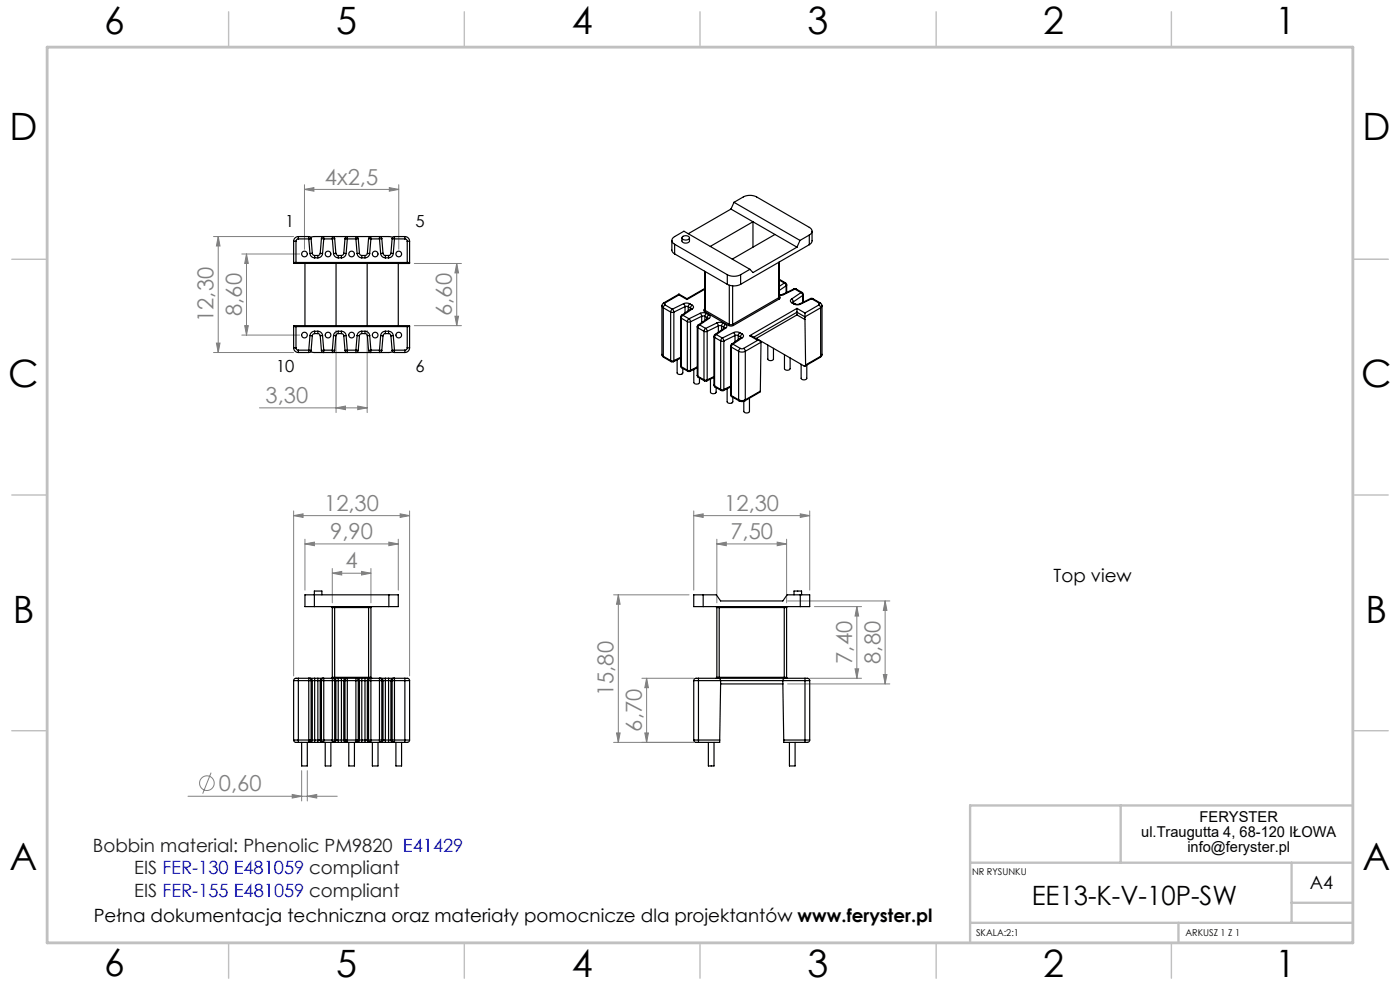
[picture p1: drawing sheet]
<svg xmlns="http://www.w3.org/2000/svg" width="297mm" height="210mm" viewBox="0 0 297 210" stroke-linecap="round" stroke-linejoin="round" font-family="sans-serif">
<g fill="none" stroke="#808080" stroke-width=".21">
<path d="M64.6 39.2v13.7M82.6 39.8l2 .4-2 .4zM84.6 39.2v13.7M45.3 50.2h17M46.3 50.2l.4 2h-.8zM46.3 50.2v24.6M51.3 53.9h12.3M52.3 53.9l.4 2h-.8zM52.3 53.9v17.2M64.6 40.2l2-.4v.8zM64.6 40.2h20M87.9 55.9h10"/>
<path d="M96.9 55.9l.4 2h-.8zM96.9 55.9v13.2M45.3 74.8h17M45.9 72.8h.8l-.4 2zM51.3 71.1h12.3M51.9 69.1h.8l-.4 2zM71.3 70.1v17.4M77.9 70.1v17.4M87.9 69.1h10M96.5 67.1h.8l-.4 2zM55 86.5h22.9M71.3 86.5l2-.4v.8z"/>
<path d="M75.9 86.1l2 .4-2 .4zM62.3 109.4l2-.4v.8zM62.3 108.4v35M62.3 109.4h24.6M64.7 115.4l2-.4v.8zM64.7 114.4v10.8M64.7 115.4h19.8M82.5 115l2 .4-2 .4zM84.5 114.4v10.8M84.9 109l2 .4-2 .4zM86.9 108.4v35M147.2 109.4l2-.4v.8z"/>
<path d="M147.2 109.4h24.6M147.2 108.4v16.8M152.1 115.4l2-.4v.8zM152.1 115.4h14.8M152.1 114.4v13.5M164.9 115l2 .4-2 .4zM166.9 114.4v13.5M169.8 109l2 .4-2 .4zM171.8 108.4v16.8M70.5 121.6l2-.4v.8zM70.5 120.6v7.3M70.5 121.6h8.2"/>
<path d="M76.7 121.2l2 .4-2 .4zM78.7 120.6v7.3M130.2 126.2h16M131.2 126.2l.4 2h-.8zM131.2 126.2v31.3M167.1 127.5h21.7M172.8 128.7h10M181.8 128.7l.4 2h-.8zM181.8 128.7v15.2M187.8 127.5l.4 2h-.8zM187.8 127.5v17.6M130.2 157.5h17"/>
<path d="M130.8 155.5h.8l-.4 2zM136.2 143.9h11M136.8 155.5h.8l-.4 2zM137.2 143.9l.4 2h-.8zM137.2 143.9v13.6M167.1 145.1h21.7M171.8 143.9h11M181.4 141.9h.8l-.4 2zM187.4 143.1h.8l-.4 2zM39.9 168.9h31.6M44.8 163.9l-1.8 4.4M62 168.5l2 .4-2 .4z"/>
<path d="M64 163.5v6.4M65.2 168.9l2-.4v.8zM65.2 163.5v6.4"/>
<circle cx="43.9" cy="166.1" r="1.56"/>
</g>
<path d="M287 55h7.5M287 144.8v55.2h-187.2" fill="none" stroke="#c0c0c0" stroke-width=".21"/>
<path d="M237.7 170.9v12.1M287 170.9h-81.2v29.1M205.8 195.8h81.2M205.8 183h81.2M250 195.8v4.2M274 183v12.8M274 191.5h13" fill="none" stroke="#c0c0c0" stroke-width=".5"/>
<g fill="none" stroke="#c0c0c0" stroke-width=".3">
<path d="M48.5 2.5v7.5M98.5 2.5v7.5M148.5 2.5v7.5M198.6 2.5v7.5M248.5 2.5v7.5M2.5 55h7.5M287 55h7.5M2.5 105h7.5M287 105h7.5M2.5 155h7.5M287 155h7.5M48.5 200v7.5"/>
<path d="M98.5 200v7.5M148.5 200v7.5M198.6 200v7.5M248.5 200v7.5"/>
</g>
<path d="M10 10h277v190h-277z" fill="none" stroke="#c0c0c0" stroke-width=".6"/>
<g fill="#808080">
<path d="M65.2 168.9l2-.4v.8zM62 168.5l2 .4-2 .4z"/>
<path d="M71.3 86.5l2-.4v.8zM75.9 86.1l2 .4-2 .4z"/>
<path d="M82.6 39.8l2 .4-2 .4zM64.6 40.2l2-.4v.8z"/>
<path d="M136.8 155.5h.8l-.4 2zM137.2 143.9l.4 2h-.8z"/>
<path d="M130.8 155.5h.8l-.4 2zM131.2 126.2l.4 2h-.8z"/>
<path d="M51.9 69.1h.8l-.4 2zM52.3 53.9l.4 2h-.8z"/>
<path d="M181.8 128.7l.4 2h-.8zM181.4 141.9h.8l-.4 2zM187.8 127.5l.4 2h-.8zM187.4 143.1h.8l-.4 2z"/>
<path d="M46.3 50.2l.4 2h-.8zM45.9 72.8h.8l-.4 2zM96.9 55.9l.4 2h-.8zM96.5 67.1h.8l-.4 2z"/>
<path d="M70.5 121.6l2-.4v.8zM76.7 121.2l2 .4-2 .4zM64.7 115.4l2-.4v.8zM82.5 115l2 .4-2 .4zM62.3 109.4l2-.4v.8zM84.9 109l2 .4-2 .4z"/>
<path d="M152.1 115.4l2-.4v.8zM164.9 115l2 .4-2 .4zM147.2 109.4l2-.4v.8zM169.8 109l2 .4-2 .4z"/>
</g>
<g fill="none" stroke="#000" stroke-width=".25">
<path d="M62.3 51.2h.5M62.3 51.2v4.7h24.6M62.8 55.7h-.5M62.8 55.7h23.6M62.8 51.2v4.5M63.3 50.7l-.4 .1-.1 .4M63.3 50.2v.5M63.3 50.2a1 1 0 0 0-1 1M63.3 50.7h2.2M63.3 50.2h2.2M64.7 55.9v13.2M65.5 50.2v.5"/>
<path d="M65.5 50.2l.3 .1 .2 .3M65.5 50.7l.3 3.1M65.8 53.8a1 1 0 0 0 1 .9M65.9 50.4l.8-.2h15.8l.8 .2M66 50.6l-.5 .1M66 50.6l.3 3.1M66.3 53.7l.1 .4 .4 .1M66.3 53.7l-.5 .1M66.8 54.2v.5M66.8 54.7h.6M66.8 54.2h.6M67.4 54.2v.5"/>
<path d="M67.9 53.7l.5 .1M67.9 53.7l-.1 .4-.4 .1M68.2 50.6l.1-.3 .4-.1v.5M68.2 50.6l.5 .1M68.2 50.6l-.3 3.1M68.4 53.8a1 1 0 0 1-1 .9M68.7 50.7h1.8M68.7 50.7l-.3 3.1M70.5 50.7l.3 3.1M70.8 53.8a1 1 0 0 0 1 .9M71 50.6l-.5 .1M71 50.6l-.2-.3-.3-.1v.5"/>
<path d="M71 50.6l.3 3.1M71.3 53.7l.1 .4 .4 .1M71.3 53.7l-.5 .1M71.3 55.9v13.2M71.8 54.2v.5M71.8 54.7h.6M71.8 54.2h.6M72.4 54.2v.5M72.9 53.7l.5 .1M72.9 53.7l-.1 .4-.4 .1M73.2 50.6l.1-.3 .4-.1v.5M73.2 50.6l.5 .1"/>
<path d="M73.2 50.6l-.3 3.1M73.4 53.8a1 1 0 0 1-1 .9M73.7 50.7h1.8M73.7 50.7l-.3 3.1M75.5 50.7l.3 3.1M75.8 53.8a1 1 0 0 0 1 .9M76 50.6l-.5 .1M76 50.6l-.2-.3-.3-.1v.5M76 50.6l.3 3.1M76.3 53.7l.1 .4 .4 .1M76.3 53.7l-.5 .1M76.8 54.2v.5"/>
<path d="M76.8 54.7h.6M76.8 54.2h.6M77.4 54.2v.5M77.9 55.9v13.2M77.9 53.7l.5 .1M77.9 53.7l-.1 .4-.4 .1M78.2 50.6l.1-.3 .4-.1v.5M78.2 50.6l.5 .1M78.2 50.6l-.3 3.1M78.4 53.8a1 1 0 0 1-1 .9M78.7 50.7h1.8M78.7 50.7l-.3 3.1"/>
<path d="M80.5 50.7l.3 3.1M80.8 53.8a1 1 0 0 0 1 .9M81 50.6l-.5 .1M81 50.6l-.2-.3-.3-.1v.5M81 50.6l.3 3.1M81.3 53.7l.1 .4 .4 .1M81.3 53.7l-.5 .1M81.8 54.2v.5M81.8 54.7h.6M81.8 54.2h.6M82.4 54.2v.5M82.9 53.7l.5 .1"/>
<path d="M82.9 53.7l-.1 .4-.4 .1M83.2 50.6l.5 .1M83.2 50.6l-.3 3.1M83.4 53.8a1 1 0 0 1-1 .9M83.7 50.2v.5M83.7 50.2l-.4 .1-.1 .3M83.7 50.7h2.2M83.7 50.7l-.3 3.1M83.7 50.2h2.2M84.5 55.9v13.2M85.9 50.7l.3 .1 .2 .4M85.9 50.2v.5"/>
<path d="M85.9 50.2a1 1 0 0 1 1 1M86.4 55.7h.5M86.4 51.2h.5M86.4 51.2v4.5M86.9 55.9h.1M86.9 51.2v4.7M142.5 51v2.1l.6 .8M143.1 51.8a.86 .86 0 0 1-.6-.8 .86 .86 0 0 1 .6-.8l2-1.2 14 8.1M143.1 51.8l11.2 6.5M143.1 53.9l11.2 6.4M143.1 51.8v2.1M144.7 50.5v.6a.92 .92 0 0 0 1.6 0v-.6"/>
<path d="M144.8 50.2l.4-.2a.69 .69 0 0 1 1 .6 .92 .92 0 0 1-1.5-.2zM149.5 57.5v8.2l.1 .2M149.6 57.6v8.3M150.7 52.3l9-5.3v5.4M154.3 58.3a3.1 3.1 0 0 0 2.8 0M154.3 58.3v2M155.1 44.3l14 8.1M155.1 44.3l-9.1 5.3M155.7 42.9l2-1.1a3.1 3.1 0 0 1 2.8 0l11.2 6.4a.86 .86 0 0 1 .6 .8 .86 .86 0 0 1-.6 .9M155.7 42.9l-.6 1.4M155.7 42.9l14 8.1M157.1 58.3v2"/>
<path d="M159.1 57.1l-2 1.2M164.4 49.7l-9.1 5.3M165.2 55.7v7.5M165.3 55.6v7.4l-.1 .2M165.3 59.2l1.3 .8M165.3 59.4l1.1 .6M169.1 52.4l-9.4 5.4-.6-.7M169.7 51l-.6 1.4M171.7 49.9l-2 1.1M171.7 49.9v2M171.7 51.9l-14.6 8.4M172.3 49v2.2l-.6 .7"/>
<path d="M62.3 69.3h.5M62.3 73.8a1 1 0 0 0 1 1M62.3 73.8h.5M62.3 73.8v-4.7h24.6v4.7M62.8 73.8l.1 .3 .4 .2M62.8 69.3h23.6M62.8 69.3v4.5M63.3 74.3v.5M63.3 74.3h2.2M63.3 74.8h2.2M65.5 74.3h.5M65.5 74.3v.5"/>
<path d="M65.8 71.2h.5M65.8 71.2l-.3 3.1M65.9 74.6l.8 .2h15.8l.8-.2M66 74.3l-.2 .3-.3 .2M66.3 71.2l-.3 3.1M66.8 70.3a1 1 0 0 0-1 .9M66.8 70.3v.5M66.8 70.8l-.4 .1-.1 .3M66.8 70.3h.6M66.8 70.8h.6M67.4 70.3a1 1 0 0 1 1 .9M67.4 70.8l.4 .1 .1 .3"/>
<path d="M67.4 70.3v.5M67.9 71.2l.3 3.1M68.4 71.2h-.5M68.4 71.2l.3 3.1M68.7 74.3v.5l-.4-.2-.1-.3M68.7 74.3h-.5M68.7 74.3h1.8M70.5 74.3h.5M70.5 74.3v.5l.3-.2 .2-.3M70.8 71.2h.5M70.8 71.2l-.3 3.1M71.3 71.2l-.3 3.1"/>
<path d="M71.8 70.3a1 1 0 0 0-1 .9M71.8 70.3v.5M71.8 70.8l-.4 .1-.1 .3M71.8 70.3h.6M71.8 70.8h.6M72.4 70.3a1 1 0 0 1 1 .9M72.4 70.8l.4 .1 .1 .3M72.4 70.3v.5M72.9 71.2l.3 3.1M73.4 71.2h-.5M73.4 71.2l.3 3.1M73.7 74.3v.5l-.4-.2-.1-.3"/>
<path d="M73.7 74.3h-.5M73.7 74.3h1.8M75.5 74.3h.5M75.5 74.3v.5l.3-.2 .2-.3M75.8 71.2h.5M75.8 71.2l-.3 3.1M76.3 71.2l-.3 3.1M76.8 70.3a1 1 0 0 0-1 .9M76.8 70.3v.5M76.8 70.8l-.4 .1-.1 .3M76.8 70.3h.6M76.8 70.8h.6"/>
<path d="M77.4 70.3a1 1 0 0 1 1 .9M77.4 70.8l.4 .1 .1 .3M77.4 70.3v.5M77.9 71.2l.3 3.1M78.4 71.2h-.5M78.4 71.2l.3 3.1M78.7 74.3v.5l-.4-.2-.1-.3M78.7 74.3h-.5M78.7 74.3h1.8M80.5 74.3h.5M80.5 74.3v.5l.3-.2 .2-.3M80.8 71.2h.5"/>
<path d="M80.8 71.2l-.3 3.1M81.3 71.2l-.3 3.1M81.8 70.3a1 1 0 0 0-1 .9M81.8 70.3v.5M81.8 70.8l-.4 .1-.1 .3M81.8 70.3h.6M81.8 70.8h.6M82.4 70.3a1 1 0 0 1 1 .9M82.4 70.8l.4 .1 .1 .3M82.4 70.3v.5M82.9 71.2l.3 3.1M83.2 74.3l.1 .3 .4 .2"/>
<path d="M83.4 71.2h-.5M83.4 71.2l.3 3.1M83.7 74.3v.5M83.7 74.3h-.5M83.7 74.3h2.2M83.7 74.8h2.2M85.9 74.3v.5M86.4 73.8h.5M86.4 73.8l-.2 .3-.3 .2M86.4 69.3v4.5M86.9 69.3h-.5M86.9 73.8a1 1 0 0 1-1 1"/>
<path d="M140.4 64.9l.3 .4M140.4 75.2l.3 .4M140.4 64.9v10.3M140.4 75.2l.4 .6M140.7 75.6l.1 .2M140.7 65.3l1.6 .9M140.7 75.6l1.6 .9M140.7 65.3v10.3M140.8 64.2l.3 .1M140.8 64.2l-.4 .7M140.8 75.8l1.6 .9M141.1 64.3l-.2 .2 .2 .2"/>
<path d="M141.1 64.7l-.4 .6M141.1 64.7l1.5 .9M142.3 66.2h.7M142.3 76.5h.7M142.3 76.5l.1 .2M142.3 66.2v10.3M142.4 76.7h.4M142.6 65.6l-.3 .6M142.6 65.6l.4 .6M143 76.5l-.2 .2M143 66.2v10.3M143.7 76.3v2.8a.69 .69 0 0 0 1.2 0v-1"/>
<path d="M144 62.4v.2M144 62.4l-3.2 1.8M144 62.4l1.7 1M144 62.6l1.7 .9M144 62.6l-2.9 1.7M144.4 77.6l.2 .4M144.4 67.3l.1 .2M144.4 77.6l.1 .2M144.4 67.3v10.3M144.4 76l-1.6 .7M144.4 75.8l-1.4 .7M144.5 77.8l.1 .2"/>
<path d="M144.5 67.5l1.3 .7M144.5 77.8l1.3 .7M144.5 67.5v10.3M144.6 66.9l-.2 .4M144.6 66.9h.3M144.6 78l1.3 .8M144.9 66.9l-.4 .6M144.9 66.9l1.3 .7M145 64.4l.7-.1 .7 .2M145 64.4l.3 .6M145 64.4l-2.4 1.2M145.3 65l.7 .1"/>
<path d="M145.3 65l-2.3 1.2M145.3 65v1.4M145.7 63.4v.1M145.8 68.2l.7 .1M145.8 78.5h.7M145.8 78.5l.1 .3M145.8 68.2v10.3M145.9 78.8h.5M146 65.1l.5 .2M146 65.1v.8M146.2 67.6l-.4 .6M146.2 67.6l.3 .7"/>
<path d="M146.4 64.5l-.4 .6M146.4 64.5l.4 .2M146.5 65.3l.1 .2M146.5 65.3v.3M146.5 78.5l-.1 .3M146.5 68.3v10.2M146.6 65.5h.3M146.6 65.5l-2 1.4M146.8 64.7a.42 .42 0 0 1 .3 .4 .42 .42 0 0 1-.2 .4M146.8 64.7l-.3 .6M146.9 65.5l-2 1.4M147.2 78.4v2.7a.69 .69 0 0 0 1.2 0v-.9"/>
<path d="M147.9 79.6l.3 .5M147.9 69.3l.2 .2M147.9 79.6l.2 .2M147.9 69.3v10.3M147.9 78l-1.5 .8M147.9 77.8l-1.4 .7M148.1 79.8l.1 .3M148.1 69.5l1.2 .8M148.1 79.8l1.2 .8M148.1 69.5v10.3M148.1 68.9l-.2 .4M148.1 68.9h.3"/>
<path d="M148.4 68.9l-.3 .6M148.4 68.9l1.3 .8M148.5 66.5l.7-.2 .7 .2M148.5 66.5l.4 .6M148.5 66.5l-2.3 1.1M148.9 67.1h.6M148.9 67.1l-2.4 1.2M148.9 67.1v1.3M149.3 70.3h.7M149.3 70.3v10.3M149.5 61.2l-3.8 2.2M149.5 61.4l-3.8 2.1"/>
<path d="M149.5 65.5a.3 .3 0 0 0-.2 .3 .3 .3 0 0 0 .2 .3M149.5 66.1l5.1 2.9M149.5 67.1l.5 .3M149.5 67.1v.9M149.6 65.9l-.1 .2M149.6 65.9l5.1 2.9M149.7 69.7l-.4 .6M149.7 69.7l.3 .6M149.9 66.5l-.4 .6M149.9 66.5l.5 .3M150 67.4l.2 .1M150 67.4v.2"/>
<path d="M150 70.3v10.3M150.1 67.5l.3 .1M150.1 67.5l-2 1.4M150.2 67.5h-.1M150.4 66.8a.42 .42 0 0 1 .3 .3 .42 .42 0 0 1-.3 .5M150.4 66.8l-.4 .6M150.4 67.6l-2 1.3M151.5 71.4l.1 .2M151.5 71.4v10.3M151.5 79.9l-1.5 .7M151.6 71.6l1.3 .7M151.6 71.6v10.3"/>
<path d="M151.7 71l-.2 .4M151.7 71h.3M152 71l-.4 .6M152 71l1.2 .7M152.1 68.5l.7-.1 .6 .1M152.1 68.5l.3 .6M152.1 68.5l-2.4 1.2M152.4 69.1h.7M152.4 69.1l-2.4 1.2M152.4 69.1v1.4M152.9 72.3h.7M152.9 72.3v10.3"/>
<path d="M153.1 69.1l.5 .3M153.1 69.1v.9M153.2 71.7l-.3 .6M153.2 71.7l.4 .6M153.4 68.5l-.3 .6M153.4 68.5l.5 .3M153.6 69.4l.1 .2M153.6 69.4v.3M153.6 72.3v10.3M153.7 69.6h.3M153.7 69.6l-2 1.4M153.7 69.6h.1"/>
<path d="M153.9 68.8a.42 .42 0 0 1 .3 .4 .42 .42 0 0 1-.2 .4M153.9 68.8l-.3 .6M154 69.6l-2 1.4M154.3 60.3a3.1 3.1 0 0 0 2.8 0M154.6 69l.5 .2 .5-.2M154.7 68.8h.7M154.7 68.8l-.1 .2M154.7 60.5v8.3M155 73.4l.1 .2M155 73.4v10.3M155.1 73.6l1.6 .9M155.1 73.6v10.3"/>
<path d="M155.2 73l-.2 .4M155.2 73h.3M155.4 68.8l.2 .2M155.4 60.6v8.2M155.5 73l-.4 .6M155.5 73l1.5 .9M155.6 70.5l.7-.1 .7 .2M155.6 70.5l.3 .7M155.6 70.5l-2.4 1.2M155.9 71.2h.7M155.9 71.2l-2.3 1.1M155.9 71.2v1.3"/>
<path d="M156.6 71.2l.5 .3M156.6 71.2v.8M156.7 74.5a1.56 1.56 0 0 0 1.4 0M156.7 74.5v10.3M157 70.6l-.4 .6M157 70.6l.4 .3M157 73.9l-.3 .6M157 73.9h.8M157.1 71.5l.1 .1M157.1 71.5v.2M157.2 71.6h.3M157.2 71.6l-2 1.4"/>
<path d="M157.4 70.9a.42 .42 0 0 1 .3 .3 .42 .42 0 0 1-.2 .4M157.4 70.9l-.3 .6M157.5 71.6l-2 1.4M157.8 73.9l.3 .6M158.1 74.5v10.3M159 71.2l.5 .1 1.7 1M159 71.2l1.7 1M160.4 71.8l10.2 5.8h.2l.1-.2M160.5 71.8v.1M160.7 72.2l.5 .1 .2 .3M160.7 72.2l-2.9 1.7M161.4 72.6h.1"/>
<path d="M161.4 72.6l-3.3 1.9M161.4 72.6l-.1 10.4M162.9 73.2v3a.69 .69 0 0 0 1.2 0v-2.3M165.2 63.2l.1 .2M165.2 63.2l-9.8 5.6M165.3 62.8a.3 .3 0 0 1 .2 .3 .3 .3 0 0 1-.2 .3M165.3 63.4l-9.7 5.6M166 62.4l.3 .1M166 62.4l-.7 .1M166.3 62.5l-1 .1M166.4 60l.4 .6M166.4 60l-1.1 .8"/>
<path d="M166.4 75.2v3a.69 .69 0 0 0 1.2 0v-2.3M166.6 60l.3 .4M166.6 60h-.2M166.8 60.6l-1.5 1M166.8 60.6v1.5M166.9 60.4l-.1 .2M166.9 60.4v1.6M167.9 63.4a.42 .42 0 0 0-.2 .4 .42 .42 0 0 0 .3 .4M167.9 63.4l.4 .6M168 64.2l.5 .3M168.2 64.2h-.2M168.2 64.2l.5 .3"/>
<path d="M168.3 64l-.1 .2M168.3 64v.2M168.4 61.3h.5M168.4 61.3h.2M168.4 61.3l-2.4 1.1M168.5 64.5l.6 .2 .7-.2M168.6 61.3l-2.3 1.2M168.6 61.3l1.3 .8M168.7 64.5h.9M168.7 64.5h-.2M168.9 61.3h-.3M168.9 61.3l1.3 .7"/>
<path d="M169.1 65.4v.8M169.1 66.8l1.7 1M169.1 65.4l1.7 1M169.1 65.4l-10.1 5.8M169.1 66.8l-8.7 5M169.1 66.2v.6M169.1 66.2l1.7 1M169.1 66.2l-9.2 5.3M169.6 64.5h.2M169.9 62.1l.4 .6M169.9 62.1l-2 1.3M170 77.3v2.9a.69 .69 0 0 0 1.2 0v-2.8"/>
<path d="M170.2 62l.2 .5M170.2 62l-.3 .1M170.3 62.7l-2 1.3M170.3 62.7v1.4M170.4 62.5l-.1 .2M170.4 62.5v1.6M170.8 66.4v.8M170.8 67.2v.6M170.8 67.8l.1 9.6M172 63.3h.4M172 63.3l.2 .1M172 63.3l-2.4 1.2"/>
<path d="M172.2 63.4l1.5 .9M172.2 63.4l-2.4 1.1M172.4 63.3l-.2 .1M172.4 63.3l1.6 .9M173.7 64.3l.2 .2-.2 .2M173.7 64.7l.4 .6M173.7 64.7l-2.9 1.7M174 64.2l.4 .7M174 64.2l-.3 .1M174 75.8l-3.2 1.8M174.1 75.6l-.1 .2M174.1 65.3l-3.3 1.9"/>
<path d="M174.1 65.3v10.3M174.1 75.6l-3.2 1.8M174.4 75.2l-.4 .6M174.4 64.9l-.3 .4M174.4 75.2l-.3 .4M174.4 64.9v10.3M148.2 80.1l1.3 .7M149.3 80.6h.7M149.3 80.6l.2 .2M149.5 80.8h.4M150 80.6l-.1 .2M150.7 80.4v2.8a.69 .69 0 0 0 1.2 0v-1"/>
<path d="M151.5 81.7l.2 .4M151.5 81.7l.1 .2M151.5 80.1l-1.6 .7M151.6 81.9l.1 .2M151.6 81.9l1.3 .7M151.7 82.1l1.3 .7M152.9 82.6h.7M152.9 82.6l.1 .2M153 82.8l.5 .1M153.6 82.6l-.1 .3M154.3 82.5v2.7a.69 .69 0 0 0 1.2 0v-.9M155 83.7l.2 .4"/>
<path d="M155 83.7l.1 .2M155 82.1l-1.5 .8M155 81.9l-1.4 .7M155.1 83.9l.1 .2M155.1 83.9l1.6 .9M155.2 84.1l1.6 .9M156.7 84.8a1.56 1.56 0 0 0 1.4 0M156.7 84.8l.1 .2M156.8 85l.6 .2 .6-.2M158.1 84.8l-.1 .2M159 84.5v2.8a.69 .69 0 0 1-1.2 0v-2.2M161.3 83l-.1 .2-3.2 1.8"/>
<path d="M161.3 83l-3.2 1.8M66.7 128.7h15.8M68.3 126.2v-.8h-1.6v3.3M70.3 128.7l.2 .2M70.5 128.9h.5M70.5 128.9v14.8M71 128.7v.2M71 128.9v14.8M71 128.9h7.2M78.2 128.9h.5M78.2 128.7v.2M78.2 128.9v14.8"/>
<path d="M78.7 128.9v14.8M78.9 128.7l-.2 .2M82.5 126.2h-17.8v2.5h2M82.5 126.2h2v2.5h-2M82.5 126.2v2.5M149.2 126.2h-2v2.5h2M149.2 128.7h20.6M149.2 126.2h2.8l.9 1.3h13.2l.9-1.3h2.8M149.2 126.2v2.5M151.9 128.7l.2 .2M152.1 128.9h.5M152.1 128.9v14.8"/>
<path d="M152.6 128.7v.2M152.6 128.9h13.8M152.6 128.9v14.8M166.4 128.7v.2M166.4 128.9h.5M166.4 128.9v14.8M166.9 128.9v14.8M167.1 128.7l-.2 .2M168.4 126.2v-.8h1.6v.8M169.8 126.2h2v2.5h-2M169.8 126.2v2.5M62.3 144.4h1"/>
<path d="M62.3 157h1M62.3 157a.79 .79 0 0 0 1 .5M62.3 144.4v12.6M63.3 143.9v.5M63.3 143.9a.79 .79 0 0 0-1 .5M63.3 157v.5M63.3 143.9h2.5M63.3 144.4h2.2M63.3 157h2.2M63.3 144.4v12.6M63.3 157.5h2.5M64 157.5v5h1.2v-5"/>
<path d="M65.5 144.4h.5M65.5 144.4v-.5l.4 .1 .1 .4M65.5 157h.5M65.5 157v.5l.4-.2 .1-.3M65.5 144.4v12.6M65.8 143.9l.3 .1 .2 .4M65.8 143.9h1M65.8 157.5h1M66 144.4h.3M66 157h.3M66 144.4v12.6M66.3 157l-.2 .3-.3 .2"/>
<path d="M66.3 144.4h.5M66.3 157h.5M66.3 144.4v12.6M66.8 143.9v.5M66.8 157v.5M66.8 143.9h.6M66.8 144.4h.6M66.8 157h.6M66.8 157.5h.6M66.8 144.4v12.6M67.4 144.4h.5M67.4 143.9v.5"/>
<path d="M67.4 143.9h1M67.4 157h.5M67.4 157v.5M67.4 157.5h1M67.4 144.4v12.6M67.9 157l.2 .3 .3 .2M67.9 144.4h.3M67.9 157h.3M67.9 144.4v12.6M68.2 144.4l.1-.4 .4-.1v.5M68.2 144.4h.5M68.2 157h.5"/>
<path d="M68.2 157l.1 .3 .4 .2v-.5M68.2 144.4v12.6M68.4 143.9l-.3 .1-.2 .4M68.4 143.9h2.4M68.4 157.5h2.4M68.7 144.4h1.8M68.7 157h1.8M68.7 144.4v12.6M69 157.5v5h1.2v-5M70.5 143.7l-.2 .2M70.5 143.7h.5M70.5 144.4v-.5l.4 .1 .1 .4"/>
<path d="M70.5 144.4h.5M70.5 157h.5M70.5 157v.5l.4-.2 .1-.3M70.5 144.4v12.6M70.8 143.9l.3 .1 .2 .4M70.8 143.9h1M70.8 157.5h1M71 143.7v.2M71 143.7h7.2M71 144.4h.3M71 157h.3M71 144.4v12.6"/>
<path d="M71.3 157l-.2 .3-.3 .2M71.3 144.4h.5M71.3 157h.5M71.3 144.4v12.6M71.8 143.9v.5M71.8 157v.5M71.8 143.9h.6M71.8 144.4h.6M71.8 157h.6M71.8 157.5h.6M71.8 144.4v12.6M72.4 144.4h.5"/>
<path d="M72.4 143.9v.5M72.4 143.9h1M72.4 157h.5M72.4 157v.5M72.4 157.5h1M72.4 144.4v12.6M72.9 157l.2 .3 .3 .2M72.9 144.4h.3M72.9 157h.3M72.9 144.4v12.6M73.2 144.4h.5M73.2 144.4l.1-.4 .4-.1v.5"/>
<path d="M73.2 157h.5M73.2 157l.1 .3 .4 .2v-.5M73.2 144.4v12.6M73.4 143.9l-.3 .1-.2 .4M73.4 143.9h2.4M73.4 157.5h2.4M73.7 144.4h1.8M73.7 157h1.8M73.7 144.4v12.6M74 157.5v5h1.2v-5M75.5 144.4h.5M75.5 144.4v-.5l.4 .1 .1 .4"/>
<path d="M75.5 157h.5M75.5 157v.5l.4-.2 .1-.3M75.5 144.4v12.6M75.8 143.9l.3 .1 .2 .4M75.8 143.9h1M75.8 157.5h1M76 144.4h.3M76 157h.3M76 144.4v12.6M76.3 157l-.2 .3-.3 .2M76.3 144.4h.5M76.3 157h.5"/>
<path d="M76.3 144.4v12.6M76.8 143.9v.5M76.8 157v.5M76.8 143.9h.6M76.8 144.4h.6M76.8 157h.6M76.8 157.5h.6M76.8 144.4v12.6M77.4 144.4h.5M77.4 143.9v.5M77.4 143.9h1M77.4 157h.5"/>
<path d="M77.4 157v.5M77.4 157.5h1M77.4 144.4v12.6M77.9 157l.2 .3 .3 .2M77.9 144.4v12.6M77.9 144.4h.3M77.9 157h.3M78.2 144.4l.1-.4 .4-.1v.5M78.2 144.4h.5M78.2 157h.5M78.2 157l.1 .3 .4 .2v-.5M78.2 144.4v12.6"/>
<path d="M78.2 143.7v.2M78.2 143.7h.5M78.4 143.9l-.3 .1-.2 .4M78.4 143.9h2.4M78.4 157.5h2.4M78.7 144.4h1.8M78.7 157h1.8M78.7 144.4v12.6M78.7 143.7l.2 .2M79 157.5v5h1.2v-5M80.5 144.4v-.5l.4 .1 .1 .4M80.5 144.4h.5"/>
<path d="M80.5 157h.5M80.5 157v.5l.4-.2 .1-.3M80.5 144.4v12.6M80.8 143.9l.3 .1 .2 .4M80.8 143.9h1M80.8 157.5h1M81 144.4h.3M81 157h.3M81 144.4v12.6M81.3 157l-.2 .3-.3 .2M81.3 144.4h.5M81.3 157h.5"/>
<path d="M81.3 144.4v12.6M81.8 143.9v.5M81.8 157v.5M81.8 143.9h.6M81.8 144.4h.6M81.8 157h.6M81.8 157.5h.6M81.8 144.4v12.6M82.4 144.4h.5M82.4 143.9v.5M82.4 143.9h1M82.4 157h.5"/>
<path d="M82.4 157v.5M82.4 157.5h1M82.4 144.4v12.6M82.9 157l.2 .3 .3 .2M82.9 144.4h.3M82.9 157h.3M82.9 144.4v12.6M83.2 144.4h.5M83.2 144.4l.1-.4 .4-.1v.5M83.2 157h.5M83.2 157l.1 .3 .4 .2v-.5M83.2 144.4v12.6"/>
<path d="M83.4 143.9l-.3 .1-.2 .4M83.4 143.9h2.5M83.4 157.5h2.5M83.7 144.4h2.2M83.7 144.4v12.6M83.7 157h2.2M84 157.5v5h1.2v-5M85.9 144.4h1M85.9 143.9v.5M85.9 143.9a.79 .79 0 0 1 1 .5M85.9 157h1M85.9 157v.5"/>
<path d="M85.9 144.4v12.6M86.9 157a.79 .79 0 0 1-1 .5M86.9 144.4v12.6M147.2 157a.79 .79 0 0 0 1 .5M147.2 157h1M147.2 144.4h1M147.2 144.4v12.6M148.2 157v.5M148.2 143.9a.79 .79 0 0 0-1 .5M148.2 143.9v.5M148.2 143.9h22.6M148.2 144.4h22.6"/>
<path d="M148.2 157h4.5M148.2 144.4v12.6M150.3 157.5v5h1.2v-5M152.1 143.7l-.2 .2M152.1 143.7h.5M152.4 143.9l.4 .3 .1 .9M152.6 143.7v.2M152.6 143.7h13.8M152.7 157v.5h-4.5M152.9 145.1l-.2 11.9M152.9 145.1h13.2M166.1 145.1l.2 11.9"/>
<path d="M166.3 157v.5h4.5M166.3 157h4.5M166.4 143.7v.2M166.4 143.7h.5M166.6 143.9l-.5 .3v.9M166.9 143.7l.2 .2M167.5 157.5v5h1.2v-5M170.8 157v.5M170.8 157h1M170.8 144.4h1M170.8 143.9v.5M170.8 143.9a.79 .79 0 0 1 1 .5"/>
<path d="M170.8 144.4v12.6M171.8 157a.79 .79 0 0 1-1 .5M171.8 144.4v12.6"/>
<circle cx="64.6" cy="53.9" r=".6"/>
<circle cx="69.6" cy="53.9" r=".6"/>
<circle cx="74.6" cy="53.9" r=".6"/>
<circle cx="79.6" cy="53.9" r=".6"/>
<circle cx="84.6" cy="53.9" r=".6"/>
<circle cx="64.6" cy="71.1" r=".6"/>
<circle cx="69.6" cy="71.1" r=".6"/>
<circle cx="74.6" cy="71.1" r=".6"/>
<circle cx="79.6" cy="71.1" r=".6"/>
<circle cx="84.6" cy="71.1" r=".6"/>
</g>
<g font-size="8">
<text x="22.1" y="7.1">6</text>
<text x="71.3" y="7.2">5</text>
<text x="121.3" y="7.2">4</text>
<text x="171.3" y="7.2">3</text>
<text x="221.3" y="7.2">2</text>
<text x="270.5" y="7.2">1</text>
<text x="2" y="29.6">D</text>
<text x="289" y="29.6">D</text>
<text x="1.8" y="82.2">C</text>
<text x="288.8" y="82.2">C</text>
<text x="2.7" y="132.2">B</text>
<text x="289.7" y="132.2">B</text>
<text x="2" y="184.6">A</text>
<text x="289" y="184.6">A</text>
<text x="22.1" y="207.1">6</text>
<text x="71.3" y="207.2">5</text>
<text x="121.3" y="207.2">4</text>
<text x="171.3" y="207.2">3</text>
<text x="221.3" y="207.2">2</text>
<text x="270.5" y="207.2">1</text>
</g>
<text font-size="5.6" x="218.9" y="191.9">EE13-K-V-10P-SW</text>
<g font-size="4.7" fill="#808080">
<text x="68.9" y="39.2">4x2,5</text>
<text x="45.3" y="68.3" transform="rotate(-90 45.3 68.3)">12,30</text>
<text x="51.3" y="67" transform="rotate(-90 51.3 67)">8,60</text>
<text x="95.9" y="67" transform="rotate(-90 95.9 67)">6,60</text>
<text x="56.3" y="85.5">3,30</text>
<text x="68.8" y="108.4">12,30</text>
<text x="153.7" y="108.4">12,30</text>
<text x="70.1" y="114.4">9,90</text>
<text x="154.9" y="114.4">7,50</text>
<text x="73.3" y="120.6">4</text>
<text x="180.8" y="140.8" transform="rotate(-90 180.8 140.8)">7,40</text>
<text x="186.8" y="140.8" transform="rotate(-90 186.8 140.8)">8,80</text>
<text x="130.2" y="147.6" transform="rotate(-90 130.2 147.6)">15,80</text>
<text x="136.2" y="155.2" transform="rotate(-90 136.2 155.2)">6,70</text>
<text x="46.5" y="167.8">0,60</text>
</g>
<g font-size="3.9">
<text x="223.5" y="123.4">Top view</text>
<text x="277.9" y="188.5">A4</text>
<text x="19.9" y="195.7">Pełna dokumentacja techniczna oraz materiały pomocnicze dla projektantów www.feryster.pl</text>
</g>
<g font-size="3.9" fill="#191924">
<text x="19.7" y="180.7">Bobbin material: Phenolic PM9820 E41429</text>
<text x="28.5" y="185.4">EIS FER-130 E481059 compliant</text>
<text x="28.5" y="190.2">EIS FER-155 E481059 compliant</text>
</g>
<g font-size="3.5">
<text x="60.5" y="48.1">1</text>
<text x="88.1" y="48.1">5</text>
<text x="58.6" y="78.8">10</text>
<text x="88.1" y="78.8">6</text>
</g>
<g font-size="3.2">
<text x="242.1" y="177.5">ul.Traugutta 4, 68-120 IŁOWA</text>
<text x="254.5" y="174.3">FERYSTER</text>
<text x="251.9" y="180.7">info@feryster.pl</text>
</g>
<g font-size="2">
<text x="206.2" y="185.7">NR RYSUNKU</text>
<text x="207.1" y="198.6">SKALA:2:1</text>
<text x="251.5" y="198.6">ARKUSZ 1 Z 1</text>
</g>
</svg>
